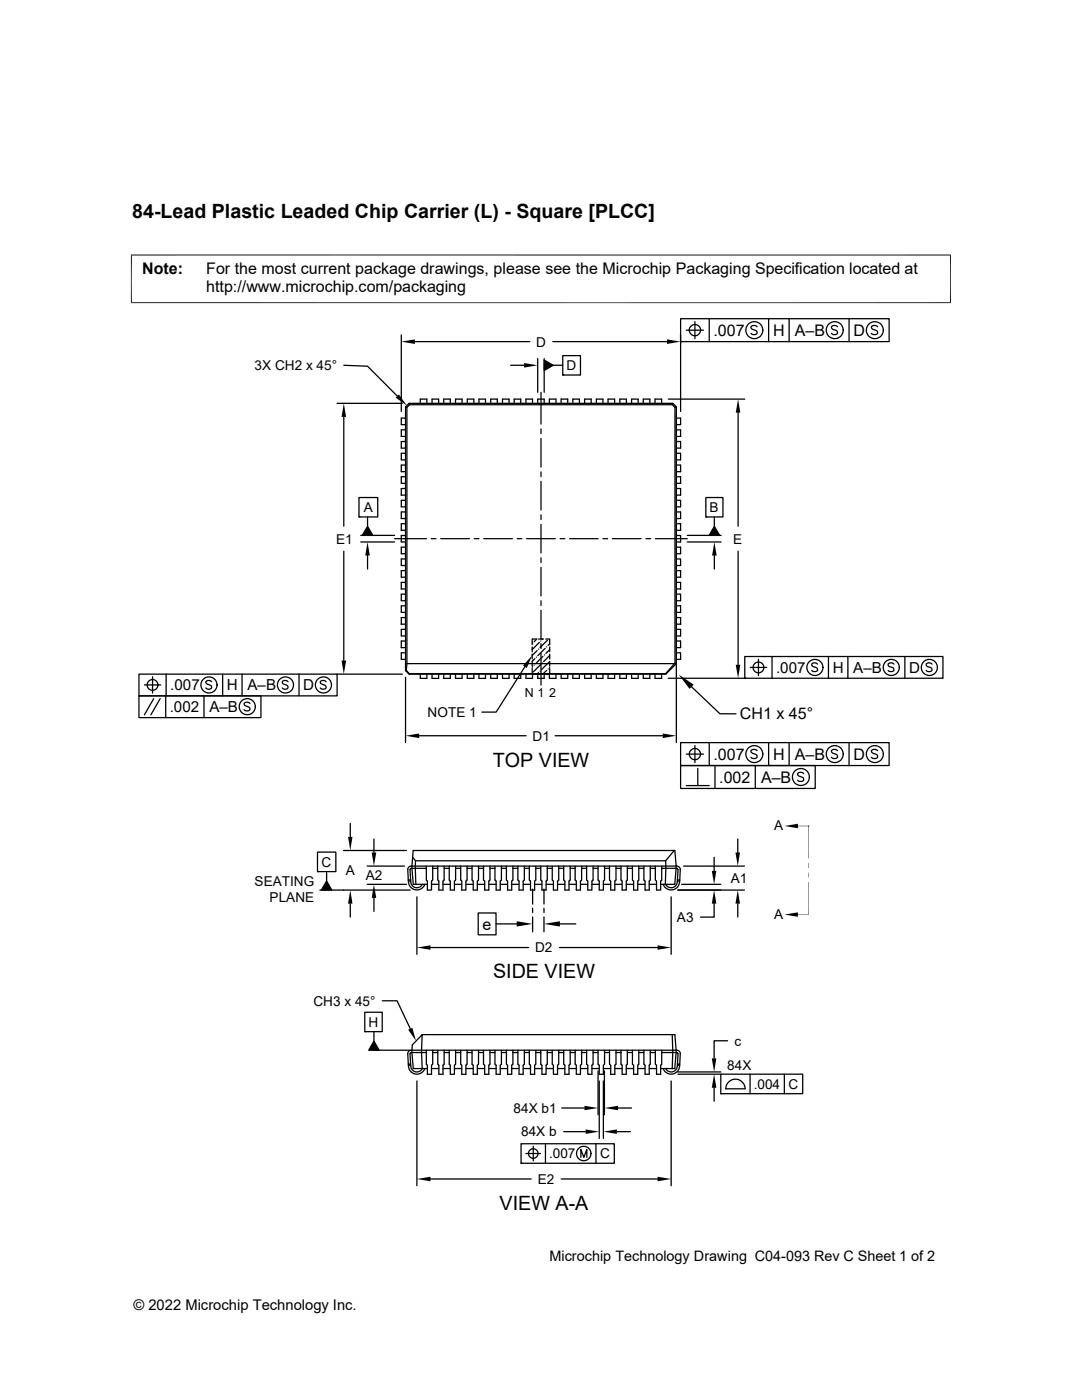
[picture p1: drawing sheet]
<svg xmlns="http://www.w3.org/2000/svg" width="216mm" height="279mm" viewBox="0 0 216 279" stroke-linecap="round" stroke-linejoin="round" font-family="sans-serif">
<g fill="none" stroke="#000" stroke-width=".25">
<path d="M68.6 72.9l4.7 .2 6 5.9M80.1 66.8v15.3M82.8 68.2h22.9M101.9 72.9h2.7M107.3 71.6v6.7M107.9 78.3v6.3M108.6 71.9l1.8 1-1.8 1.1zM108.6 71.6v6.7M110.3 68.2h22.8M110.4 72.9h1.9M112.3 71h3.5v3.8h-3.5zM112.3 74.8h.1"/>
<path d="M133.3 79.7h15.3M135.8 63.6h41.6v4.6h-41.6zM135.8 68.2h.1M135.8 66.8v15.3M136.9 65.9h3.5M138.7 64.2v3.4M139.8 65.9a1.13 1.13 0 0 1-1.6 1 1.13 1.13 0 0 1-.3-1.9 1.13 1.13 0 0 1 1.8 .5l.1 .4M141.5 63.6v4.6M151.1 65.2a.7 .7 0 0 0-1.3 .2l.2 .3 .7 .2a.48 .48 0 0 1 .4 .6 .83 .83 0 0 1-1.3 0M153.4 63.6v4.6M157.5 63.6v4.6M167.1 65.2a.68 .68 0 0 0-1.2 .2l.2 .3 .8 .3 .2 .5a.8 .8 0 0 1-1.2 0"/>
<path d="M169.4 63.6v4.6M175.1 65.2a.7 .7 0 0 0-1.2 .2l.2 .3 .7 .2a.48 .48 0 0 1 .3 .6 .83 .83 0 0 1-1.2 0M67.3 80.5h13M68.6 83.2v21.8M71.6 99.3h3.8v3.9h-3.8zM80.9 85.8h-.8v1.3h.8M80.9 83.4h-.8v1.4h.8M80.9 88.1h-.8v1.3h.8M80.9 92.8h-.8v1.3h.8M80.9 90.5h-.8v1.3h.8M80.9 97.5h-.8v1.3h.8M80.9 95.1h-.8v1.4h.8"/>
<path d="M80.9 99.8h-.8v1.4h.8M81.2 81.3v51.1M81.6 80.5h52.7l.7 .7v51.2l-2.1 2.1h-51.3l-.7-.7v-52.6zM81.6 80.5l.1 .3-.5 .5-.3-.1M81.7 80.8h52.5M83.9 80.5v-.8h1.3v.8M86.2 80.5v-.8h1.3v.8M88.5 80.5v-.8h1.4v.8M90.9 80.5v-.8h1.3v.8M93.2 80.5v-.8h1.4v.8M95.6 80.5v-.8h1.3v.8M97.9 80.5v-.8h1.3v.8"/>
<path d="M100.3 80.5v-.8h1.3v.8M102.6 80.5v-.8h1.3v.8M104.9 80.5v-.8h1.4v.8M107.9 85.6v1M107.9 87.5v5.7M107.9 94.2v.9M107.9 96.1v5.7M108.6 80.5v-.8h-1.3v.8M109.6 80.5v-.8h1.3v.8M112 80.5v-.8h1.3v.8M114.3 80.5v-.8h1.3v.8M116.6 80.5v-.8h1.4v.8"/>
<path d="M119 80.5v-.8h1.3v.8M121.3 80.5v-.8h1.3v.8M123.7 80.5v-.8h1.3v.8M126 80.5v-.8h1.3v.8M128.4 80.5v-.8h1.3v.8M130.7 80.5v-.8h1.3v.8M134.3 80.5l-.1 .3 .5 .5 .3-.1M134.7 81.3v51M135 88.1h.8v1.3h-.8M135 99.8h.8v1.4h-.8M135 97.5h.8v1.3h-.8M135 83.4h.8v1.4h-.8"/>
<path d="M135 85.8h.8v1.3M135 90.5h.8v1.3h-.8M135 92.8h.8v1.3M135 95.1h.8v1.4h-.8M135 87.1h.8M135 94.1h.8M135 82.5v65.7M135.8 98.8h.1M140.8 99.3h3.5v3.9h-3.5zM147.3 82.4v22.6M68.6 110v21.8M71.6 103.2h.1"/>
<path d="M72 108.2h6.7M72 106.8h6.7M73.3 105.1l1.1 1.7h-2.1zM73.3 103.2v1.9M73.3 110.9v2.7M78.7 107.5h6.4M80.9 111.5h-.8v1.4h.8M80.9 109.2h-.8v1.3h.8M80.9 116.2h-.8v1.3h.8M80.9 113.9h-.8v1.3h.8M80.9 118.6h-.8v1.3h.8M80.9 104.5h-.8v1.3h.8"/>
<path d="M80.9 102.2h-.8v1.3h.8M80.9 106.9h-.8v1.3h.8M86 107.5h1M87.9 107.5h5.8M94.6 107.5h1M96.5 107.5h5.7M103.2 107.5h.9M105.1 107.5h5.7M107.9 102.7v1M107.9 104.6v5.8M107.9 111.3v1M107.9 113.2v5.7"/>
<path d="M107.9 119.9v.9M111.8 107.5h.9M113.7 107.5h5.7M120.3 107.5h1M122.2 107.5h5.7M128.9 107.5h.9M130.8 107.5h6.3M135 106.9h.8v1.3h-.8M135 111.5h.8v1.4h-.8M135 118.6h.8v1.3h-.8M135 104.5h.8v1.3h-.8M135 102.2h.8v1.3h-.8"/>
<path d="M135 109.2h.8v1.3h-.8M135 113.9h.8v1.3h-.8M135 116.2h.8v1.3M135 117.5h.8M135.8 105.8h.1M137.1 108.2h6.8M137.1 106.8h6.8M140.8 103.2h.1M142.5 105.1l1.1 1.7h-2.1zM142.5 103.2v1.9M142.5 110.9v2.7M147.3 110v22.7"/>
<path d="M27.7 134.5h39.6v4.4h-39.6zM27.7 138.9h.1M27.7 138.9h24.4v4.3h-24.4zM28.8 136.7h3.3M30.4 135.1v3.2M30.7 139.4l-1.9 3.3M32 139.4l-1.9 3.3M33.1 138.9v4.3M33.1 134.5v4.4M40.7 138.9v4.3M42.2 136.1a.66 .66 0 0 0-1.1 .1l.1 .3 .9 .3 .1 .5a.75 .75 0 0 1-1.1 0M44.4 134.5v4.4"/>
<path d="M48.3 134.5v4.4M57.5 136.1a.64 .64 0 0 0-.7-.3 .64 .64 0 0 0-.5 .4l.2 .3 .8 .3 .2 .5a.73 .73 0 0 1-1.2 0M59.7 134.5v4.4M65.1 136.1a.66 .66 0 0 0-1.2 .1l.2 .3 .8 .3 .2 .5a.75 .75 0 0 1-1.2 0M67.3 134.5h13M80.9 127.9h-.8v1.3h.8M80.9 125.6h-.8v1.3h.8M80.9 130.3h-.8v1.3h.8M80.9 133.8h.2l.6 .7M80.9 123.3h-.8v1.3h.8M80.9 120.9h-.8v1.3h.8M80.9 135.2v13"/>
<path d="M81.2 132.4h53.4M81.2 132.4l-.1 1.4M81.7 134.5h51.1M81.7 134.5h-.1M83.9 134.5v.9h1.3v-.9M86.2 134.5v.9h1.3v-.9M88.5 134.5v.9h1.4v-.9M90.9 134.5v.9h1.3v-.9M93.2 134.5v.9h1.4v-.9M95.6 134.5v.9h1.3v-.9M97.9 134.5v.9h1.3v-.9M100.3 134.5v.9h1.3v-.9"/>
<path d="M102.6 134.5v.9h1.3v-.9M104.7 133.1l-5.7 9h-2.9M104.9 134.5v.9h1.4v-.9M106.2 133.4v1.1h.8M106.2 129.1v1M106.2 130.6v.9M106.3 133.1l-.1 .1M106.3 128.4h.1M106.6 132.8h.1M106.7 131.4l-.5 .6v.9M107 127.5h-.8v1.2M107 131.1h.1"/>
<path d="M107.1 127.5l-.5 .6M107.2 129.8l-1 1M107.3 134.5v.9h1.3v-.9M107.5 129.5h.1M107.5 134.2l-.4 .3M107.5 127.5h.9M107.5 134.5h.9M107.6 128.2l-1.4 1.4M107.8 133.9h.1M107.9 132.6l-1.5 1.5M107.9 127.9h.1M107.9 121.8v5.7"/>
<path d="M107.9 128.5v.9M107.9 130.4v6.3M108.2 132.3h.1M108.3 127.5l-.1 .1M108.3 131l-1.4 1.5M108.6 130.7h.1M108.8 129.4l-1.5 1.5M108.9 127.5h.8v1.2M109.1 133.8l-.8 .7M109.1 129.1h.1M109.2 127.8l-1.4 1.4M109.4 133.5h.1"/>
<path d="M109.5 132.2l-1.5 1.4M109.6 134.5v.9h1.3v-.9M109.7 134.3l-.2 .2M109.7 129.6l-.8 .8M109.7 133.2h.1M109.7 128.5l-.3 .3M109.7 130.8l-1.2 1.2M109.7 129.1v1M109.7 130.6v.9M109.7 132v.9M109.7 133.4v1.1h-.8M112 134.5v.9h1.3v-.9"/>
<path d="M114.3 134.5v.9h1.3v-.9M116.6 134.5v.9h1.4v-.9M119 134.5v.9h1.3v-.9M121.3 134.5v.9h1.3v-.9M123.7 134.5v.9h1.3v-.9M126 134.5v.9h1.3v-.9M128.4 134.5v.9h1.3v-.9M130.7 134.5v.9h1.3v-.9M132.8 134.5h.1M133.3 135.4h15.3M134.6 132.4l.1-.1 .3 .1M134.6 132.4l-1.8 2.1"/>
<path d="M135 130.3h.8v1.3h-.8M135 127.9h.8v1.3h-.8M135 120.9h.8v1.3h-.8M135 123.3h.8v1.3M135 125.6h.8v1.3h-.8M135 124.6h.8M135.8 129.2h.1M138 137.1l5.7 5.4h3.2M148.6 131h39.6v4.4h-39.6zM148.6 135.4h.1M149.7 133.2h3.3M151.3 131.6v3.2"/>
<path d="M154.1 131v4.4M163.1 132.5a.65 .65 0 0 0-.6-.2 .65 .65 0 0 0-.5 .4l.1 .3 .9 .3 .1 .5a.81 .81 0 0 1-1.1 0M165.3 131v4.4M169.2 131v4.4M178.4 132.5a.65 .65 0 0 0-.7-.2 .65 .65 0 0 0-.5 .4l.2 .3 .8 .3 .2 .5a.81 .81 0 0 1-1.2 0M180.6 131v4.4M186 132.5a.65 .65 0 0 0-.7-.2 .65 .65 0 0 0-.5 .4l.2 .3 .8 .3 .2 .5a.81 .81 0 0 1-1.2 0M49.9 140.4a.65 .65 0 0 0-.7-.3 .65 .65 0 0 0-.5 .5l.2 .2 .8 .3a.39 .39 0 0 1 0 .7 .8 .8 0 0 1-1-.2M83.6 146.8h21.4M110.8 146.8h21.4M135.8 148.2h41.6v4.6h-41.6zM135.8 152.8h.1"/>
<path d="M135.8 152.8h26.9v4.6h-26.9zM136.9 156.8h4.6M136.9 150.5h3.5M138.7 148.8v3.4M139.2 153.4v3.4M141.5 148.2v4.6M142.7 152.8v4.6M150.7 152.8v4.6M151.1 149.8a.7 .7 0 0 0-1.3 .2l.4 .3 .5 .2a.48 .48 0 0 1 .4 .6 .83 .83 0 0 1-1.3 0M153.4 148.2v4.6M157.5 148.2v4.6M160.4 154.4a.68 .68 0 0 0-1.2 .2l.3 .3 .7 .3 .2 .5a.8 .8 0 0 1-1.2 0"/>
<path d="M167.1 149.8a.68 .68 0 0 0-1.2 .2l.3 .3 .7 .3 .2 .5a.8 .8 0 0 1-1.2 0M169.4 148.2v4.6M175.1 149.8a.7 .7 0 0 0-1.2 .2l.2 .2 .7 .3a.48 .48 0 0 1 .3 .6 .83 .83 0 0 1-1.2 0M63.4 170.1h3.6v3.8h-3.6zM63.4 173.9h.1M63.8 177.6h18.1M65.2 175.8l1 1.8h-2.1zM65.2 173.9v1.9M68.5 169.7h12.6M69.9 164.3v2.7M73.3 176.5h7.8M73.3 172.8h7.4"/>
<path d="M74.6 167.4v2.7M74.6 179.2v2.7M81.5 175.6l-.1-2a.69 .69 0 0 1 .6-.8h53.1a.69 .69 0 0 1 .6 .8l-.1 2M81.5 175.6a1.71 1.71 0 0 0 1.2 2 1.71 1.71 0 0 0 2.1-1.1M81.9 175.8l-.4 .1M81.9 175.6h-.4M81.9 175.6l.1 .4M82 176a1.23 1.23 0 0 0 .9 1.1 1.23 1.23 0 0 0 1.4-.6M82.3 171.1l.6 .7M82.3 171.1l.1-1.4h52.3l.2 3.6-.3 3.2h-2.8M82.3 171.1l-.1 2.2 .3 3.2h2.8M82.9 171.8h49.9"/>
<path d="M82.9 171.8l.1 4.7M83.2 179v11.5M85.1 172.8v2.8l.2 .3v1.7h.8v-1.7l.2-.3v-2.8M85.1 173.3l-3.2 .1v2.2M86.1 176.5h1.5M86.3 173.3h1.1M87.4 172.8v2.8l.2 .3v1.7h.8v-1.7l.2-.3v-2.8M88.4 176.5h1.5M88.6 173.3h1M89.6 172.8v2.8l.3 .3v1.7h.8v-1.7l.2-.3v-2.8M90.7 176.5h1.4M90.9 173.3h1"/>
<path d="M91.9 172.8v2.8l.2 .3v1.7h.9v-1.7l.2-.3v-2.8M93 176.5h1.4M93.2 173.3h1M95.2 176.5h1.5M95.5 172.8v2.8l-.3 .3v1.7h-.8v-1.7l-.2-.3v-2.8M95.5 173.3h1M96.5 172.8v2.8l.2 .3v1.7h.8v-1.7l.3-.3v-2.8M97.5 176.5h1.5M97.8 173.3h1M98.8 172.8v2.8l.2 .3v1.7h.8v-1.7l.3-.3v-2.8M99.8 176.5h1.5M100.1 173.3h.9"/>
<path d="M101 172.8v2.8l.3 .3v1.7h.8v-1.7l.2-.3v-2.8M102.1 176.5h1.5M102.3 173.3h1M103.3 172.8v2.8l.3 .3v1.7h.8v-1.7l.2-.3v-2.8M104.4 176.5h1.5M104.6 173.3h1M105.6 172.8v2.8l.3 .3v1.7h.8v-1.7l.2-.3v-2.8M106.3 177.4v3M106.7 176.5h1.4M106.9 173.3h1M108.5 177.4v3M109 176.5h1.4"/>
<path d="M109.2 172.8v2.8l-.2 .3v1.7h-.9v-1.7l-.2-.3v-2.8M109.2 173.3h1M110.2 172.8v2.8l.2 .3v1.7h.9v-1.7l.2-.3v-2.8M111.3 176.5h1.4M111.5 173.3h1M112.5 172.8v2.8l.2 .3v1.7h.8v-1.7l.3-.3v-2.8M113.5 176.5h1.5M113.8 173.3h1M115.8 176.5h1.5M116.1 172.8v2.8l-.3 .3v1.7h-.8v-1.7l-.2-.3v-2.8M116.1 173.3h1M117.1 172.8v2.8l.2 .3v1.7h.8v-1.7l.2-.3v-2.8"/>
<path d="M118.1 176.5h1.5M118.3 173.3h1M119.3 172.8v2.8l.3 .3v1.7h.8v-1.7l.2-.3v-2.8M120.4 176.5h1.5M120.6 173.3h1M121.6 172.8v2.8l.3 .3v1.7h.8v-1.7l.2-.3v-2.8M122.7 176.5h1.4M122.9 173.3h1M123.9 172.8v2.8l.2 .3v1.7h.9v-1.7l.2-.3v-2.8M125 176.5h1.4M125.2 173.3h1M126.2 172.8v2.8l.2 .3v1.7h.9v-1.7l.2-.3v-2.8"/>
<path d="M127.3 176.5h1.4M127.5 173.3h1M128.5 172.8v2.8l.2 .3v1.7h.8v-1.7l.3-.3v-2.8M129.5 176.5h1.5M129.8 173.3h1M130.8 172.8v2.8l.2 .3v1.7h.8v-1.7l.2-.3v-2.8M132 173.3l3.2 .1v2.2M132.8 171.8v4.7M133.9 179v11.5M134.5 169.7l-1.7 2.1M135.1 176a1.23 1.23 0 0 1-.9 1.1 1.23 1.23 0 0 1-1.4-.6M135.2 175.6l-.1 .4"/>
<path d="M135.2 175.8l.4 .1M135.2 175.6h.4M135.3 177.6h13.2M135.6 176a1.68 1.68 0 0 1-1.4 1.6 1.68 1.68 0 0 1-1.9-1.1M135.6 175.6v.4M136 176.5h7.8M136.4 172.8h12.1M142.5 171.1v2.7M147.2 167.4v2.7M69.9 180.3v2.7M76.3 199.7h2.9l2.7 5.6M85.9 189.1h19.6"/>
<path d="M95.4 182.2h3.6v4.4h-3.6zM99 184.4h4.1M106.3 181.3v.8M106.3 183v3M108.5 181.3v.8M108.5 183v3M111.6 189.1h19.6M111.7 184.4h3.2M142.5 180.3v2.7h-2.7M147.2 180.3v2.7M72.8 202h3.5v3.9h-3.5zM72.8 205.9h.1"/>
<path d="M74.6 209.6h7.2M74.6 207.8l1 1.8h-2zM74.6 205.9v1.9M81.5 212.4l.4-.1v.3h-.4zM81.5 212.6a1.69 1.69 0 0 0 1.3 1.7 1.69 1.69 0 0 0 2-1M81.9 212.6a1.25 1.25 0 0 0 .9 1.3 1.25 1.25 0 0 0 1.5-.6M83.2 215.7v20.9M84.2 206.5h50.5l.2 3.6-.3 3.2h-2.8M85.1 210.1h-3.2v2.2M85.1 209.6v2.8l.2 .2v1.8h.8v-1.8l.2-.2v-2.8M85.3 213.3h-2.8l-.3-3.2 .1-1.6 1.9-2-.1 3.1 .1 3.7M86.1 213.3h1.5"/>
<path d="M86.3 210.1h1.1M87.4 209.6v2.8l.2 .2v1.8h.8v-1.8l.2-.2v-2.8M88.4 213.3h1.5M88.6 210.1h1M89.6 209.6v2.8l.3 .2v1.8h.8v-1.8l.2-.2v-2.8M90.7 213.3h1.4M90.9 210.1h1M91.9 209.6v2.8l.2 .2v1.8h.9v-1.8l.2-.2v-2.8M93 213.3h1.4M93.2 210.1h1M94.2 209.6v2.8l.2 .2v1.8h.8v-1.8l.3-.2v-2.8M95.2 213.3h1.5"/>
<path d="M95.5 210.1h1M96.5 209.6v2.8l.2 .2v1.8h.8v-1.8l.3-.2v-2.8M97.5 213.3h1.5M97.8 210.1h1M98.8 209.6v2.8l.2 .2v1.8h.8v-1.8l.3-.2v-2.8M99.8 213.3h1.5M100.1 210.1h.9M101 209.6v2.8l.3 .2v1.8h.8v-1.8l.2-.2v-2.8M102.1 213.3h1.5M102.3 210.1h1M103.3 209.6v2.8l.3 .2v1.8h.8v-1.8l.2-.2v-2.8M104.4 213.3h1.5"/>
<path d="M104.6 210.1h1M105.6 209.6v2.8l.3 .2v1.8h.8v-1.8l.2-.2v-2.8M106.7 213.3h1.4M106.9 210.1h1M107.9 209.6v2.8l.2 .2v1.8h.9v-1.8l.2-.2v-2.8M109 213.3h1.4M109.2 210.1h1M110.2 209.6v2.8l.2 .2v1.8h.9v-1.8l.2-.2v-2.8M111.3 213.3h1.4M111.5 210.1h1M112.5 209.6v2.8l.2 .2v1.8h.8v-1.8l.3-.2v-2.8M113.5 213.3h1.5"/>
<path d="M113.8 210.1h1M114.8 209.6v2.8l.2 .2v1.8h.8v-1.8l.3-.2v-2.8M115.8 213.3h1.5M116.1 210.1h1M117.1 209.6v2.8l.2 .2v1.8h.8v-1.8l.2-.2v-2.8M118.1 213.3h1.5M118.3 210.1h1M119.3 209.6v2.8l.3 .2v1.8h.8v-1.8l.2-.2v-2.8M119.3 213.7v8.8M119.6 215.7v11.5M120.4 213.3h1.5M120.4 215.7v11.5"/>
<path d="M120.6 213.7v8.8M120.6 210.1h1M121.6 209.6v2.8l.3 .2v1.8h.8v-1.8l.2-.2v-2.8M122.7 213.3h1.4M122.9 210.1h1M123.9 209.6v2.8l.2 .2v1.8h.9v-1.8l.2-.2v-2.8M125 213.3h1.4M125.2 210.1h1M126.2 209.6v2.8l.2 .2v1.8h.9v-1.8l.2-.2v-2.8M127.3 213.3h1.4M127.5 210.1h1M128.5 209.6v2.8l.2 .2v1.8h.8v-1.8l.3-.2v-2.8"/>
<path d="M129.5 213.3h1.5M129.8 210.1h1M130.8 209.6v2.8l.2 .2v1.8h.8v-1.8l.2-.2v-2.8M132 210.1h3.2v2.2M133.9 215.7v20.9M134.1 206.5l.1 3.1-.1 3.7M135.2 212.3l.4 .1v.2h-.4zM135.2 212.6a1.25 1.25 0 0 1-.9 1.3 1.25 1.25 0 0 1-1.5-.6M135.3 213.9h8.5M135.3 214.4h8.5M135.6 212.8a1.68 1.68 0 0 1-1.4 1.6 1.68 1.68 0 0 1-1.9-1.1M135.6 212.6v.2"/>
<path d="M135.6 212.4l.1-2.1a.69 .69 0 0 0-.6-.7h-53.1a.69 .69 0 0 0-.6 .7l.1 2.1M142.5 217.1v2.7M143.8 214.4h16.4v3.9h-16.4zM143.8 218.3h.1M145.2 207.7h-2.7v3.5M148.7 217.3a1.93 1.93 0 0 0-2-1.9 1.93 1.93 0 0 0-1.9 1.9h3.9M149.7 214.4v3.9M156.5 214.4v3.9M85.9 235.3h20.1M104 228.3h18.6v3.9h-18.6zM104 232.2h.1M104.9 230.2h3"/>
<path d="M106.4 228.7v3M108.8 228.3v3.9M112 235.3h19.2M112.1 221.1h4.5M112.5 225.8h4.4M115.9 231v-1.6l.6 1.6 .6-1.6v1.6M118.9 228.3v3.9M123.1 225.8h2.7M123.3 221.1h2.7"/>
<circle cx="150.5" cy="65.9" r="1.69"/>
<circle cx="166.6" cy="65.9" r="1.69"/>
<circle cx="174.6" cy="65.9" r="1.69"/>
<circle cx="30.4" cy="136.7" r="1.08"/>
<circle cx="41.7" cy="136.7" r="1.61"/>
<circle cx="57" cy="136.7" r="1.61"/>
<circle cx="64.5" cy="136.7" r="1.61"/>
<circle cx="151.3" cy="133.2" r="1.08"/>
<circle cx="162.6" cy="133.2" r="1.61"/>
<circle cx="177.8" cy="133.2" r="1.61"/>
<circle cx="185.4" cy="133.2" r="1.61"/>
<circle cx="49.3" cy="141" r="1.61"/>
<circle cx="138.7" cy="150.5" r="1.12"/>
<circle cx="150.5" cy="150.5" r="1.69"/>
<circle cx="159.8" cy="155.1" r="1.69"/>
<circle cx="166.6" cy="150.5" r="1.69"/>
<circle cx="174.6" cy="150.5" r="1.69"/>
<circle cx="106.4" cy="230.2" r=".96"/>
<circle cx="116.5" cy="230.2" r="1.44"/>
</g>
<g fill="#000">
<path d="M79.6 78.7l1.6 2.2-2.2-1.5zM80.1 68.2l2.7-.5v.9zM104.6 72.5l2.7 .4-2.7 .5zM108.6 71.9l1.8 1-1.8 1.1zM133.1 67.7l2.7 .5-2.7 .4zM68.6 80.5l.5 2.7h-.9zM147.3 79.7l.4 2.7h-.9zM73.3 108.2l.5 2.7h-.9zM73.3 105.1l1.1 1.7h-2.1zM142.5 108.2l.5 2.7h-.9zM142.5 105.1l1.1 1.7h-2.1zM68.2 131.8h.9l-.5 2.7z"/>
<path d="M106.2 130.8l-1.1 2.5-.7-.5zM135.4 134.6l3 2-.8 .9zM146.8 132.7h.9l-.4 2.7zM80.9 146.8l2.7-.4v.9zM132.2 146.4l2.8 .4-2.8 .5zM65.2 175.8l1 1.8h-2.1zM69.4 167h.9l-.4 2.7zM74.2 170.1h.9l-.5 2.7zM74.6 176.5l.5 2.7h-.9zM142 173.8h.9l-.4 2.7zM146.7 170.1h1l-.5 2.7zM156.5 164.8l2.7-.4v.9z"/>
<path d="M161.3 174.2l.1 .9zM161.3 172.3l.1 .9zM69.9 177.6l.4 2.7h-.9zM83.2 189.1l2.7-.4v.8zM103.1 183.9l3.2 .5-3.2 .5zM108.5 184.4l3.2-.5v1zM131.2 188.7l2.7 .4-2.7 .4zM142.5 177.6l.4 2.7h-.9zM147.2 177.6l.5 2.7h-1zM156.5 182.5l2.7-.4v.9zM74.6 207.8l1 1.8h-2zM81.4 205.5l.9-.4 .7 2.7z"/>
<path d="M142.5 214.4l.4 2.7h-.9zM142 211.2h.9l-.4 2.7zM83.2 235.3l2.7-.5v1zM116.6 220.7l2.7 .4-2.7 .5zM116.9 225.4l2.7 .4-2.7 .5zM120.4 225.8l2.7-.4v.9zM120.6 221.1l2.7-.4v.9zM131.2 234.8l2.7 .5-2.7 .5z"/>
</g>
<path d="M26.1 50.9h163.7M26.2 50.8v9.7M189.7 50.8v9.7M26.1 60.4h163.7M159.2 164.8h2.2M161.4 176.1v6.4h-2.2M161.4 164.8v6.5" fill="none" stroke="#000" stroke-width=".2"/>
<g font-size="3.9">
<text x="26.4" y="43.5">84-Lead Plastic Leaded Chip Carrier (L) - Square [PLCC]</text>
<text x="98.3" y="153">TOP VIEW</text>
<text x="98.4" y="195.2">SIDE VIEW</text>
<text x="99.7" y="241.4">VIEW A-A</text>
</g>
<g font-size="3.2">
<text x="28.4" y="54.7">Note:</text>
<text x="41.1" y="58.3">http://www.microchip.com/packaging</text>
<text x="41.1" y="54.7">For the most current package drawings, please see the Microchip Packaging Specification located at</text>
<text x="142.4" y="67">.007</text>
<text x="154.3" y="67">H</text>
<text x="158.6" y="67">A–B</text>
<text x="170.3" y="67">D</text>
<text x="147.6" y="143.6">CH1 x 45°</text>
<text x="142.4" y="151.6">.007</text>
<text x="154.3" y="151.6">H</text>
<text x="158.6" y="151.6">A–B</text>
<text x="170.3" y="151.6">D</text>
<text x="143.5" y="156.2">.002</text>
<text x="151.8" y="156.2">A–B</text>
<text x="96.3" y="185.5">e</text>
</g>
<g font-size="3">
<text x="34" y="137.8">.007</text>
<text x="45.3" y="137.8">H</text>
<text x="49.4" y="137.8">A–B</text>
<text x="60.5" y="137.8">D</text>
<text x="154.9" y="134.3">.007</text>
<text x="166.2" y="134.3">H</text>
<text x="170.3" y="134.3">A–B</text>
<text x="181.4" y="134.3">D</text>
<text x="33.9" y="142.1">.002</text>
<text x="41.8" y="142.1">A–B</text>
</g>
<g font-size="2.9">
<text x="109.6" y="251.7">Microchip Technology Drawing C04-093 Rev C Sheet 1 of 2</text>
<text x="26.6" y="261.3">© 2022 Microchip Technology Inc.</text>
</g>
<g font-size="2.7">
<text x="107" y="69.2">D</text>
<text x="50.8" y="73.9">3X CH2 x 45°</text>
<text x="113.1" y="73.9">D</text>
<text x="72.6" y="102.2">A</text>
<text x="141.6" y="102.2">B</text>
<text x="67.1" y="108.5">E1</text>
<text x="146.3" y="108.5">E</text>
<text x="85.3" y="143.1">NOTE 1</text>
<text x="106.3" y="147.8">D1</text>
<text x="154.5" y="165.6">A</text>
<text x="64.2" y="173">C</text>
<text x="50.8" y="176.8">SEATING</text>
<text x="69" y="174.6">A</text>
<text x="73" y="175.6">A2</text>
<text x="145.8" y="176.2">A1</text>
<text x="53.8" y="180">PLANE</text>
<text x="135.1" y="184">A3</text>
<text x="154.5" y="183.3">A</text>
<text x="106.8" y="190.1">D2</text>
<text x="62.5" y="200.7">CH3 x 45°</text>
<text x="73.6" y="204.9">H</text>
<text x="146.6" y="208.7">c</text>
<text x="145.1" y="213.6">84X</text>
<text x="150.4" y="217.3">.004</text>
<text x="157.4" y="217.3">C</text>
<text x="102.5" y="222.1">84X b1</text>
<text x="104" y="226.8">84X b</text>
<text x="109.6" y="231.2">.007</text>
<text x="119.8" y="231.2">C</text>
<text x="107.3" y="236.3">E2</text>
</g>
<text font-size="2.5" x="104.7" y="139.2">N 1 2</text>
</svg>
